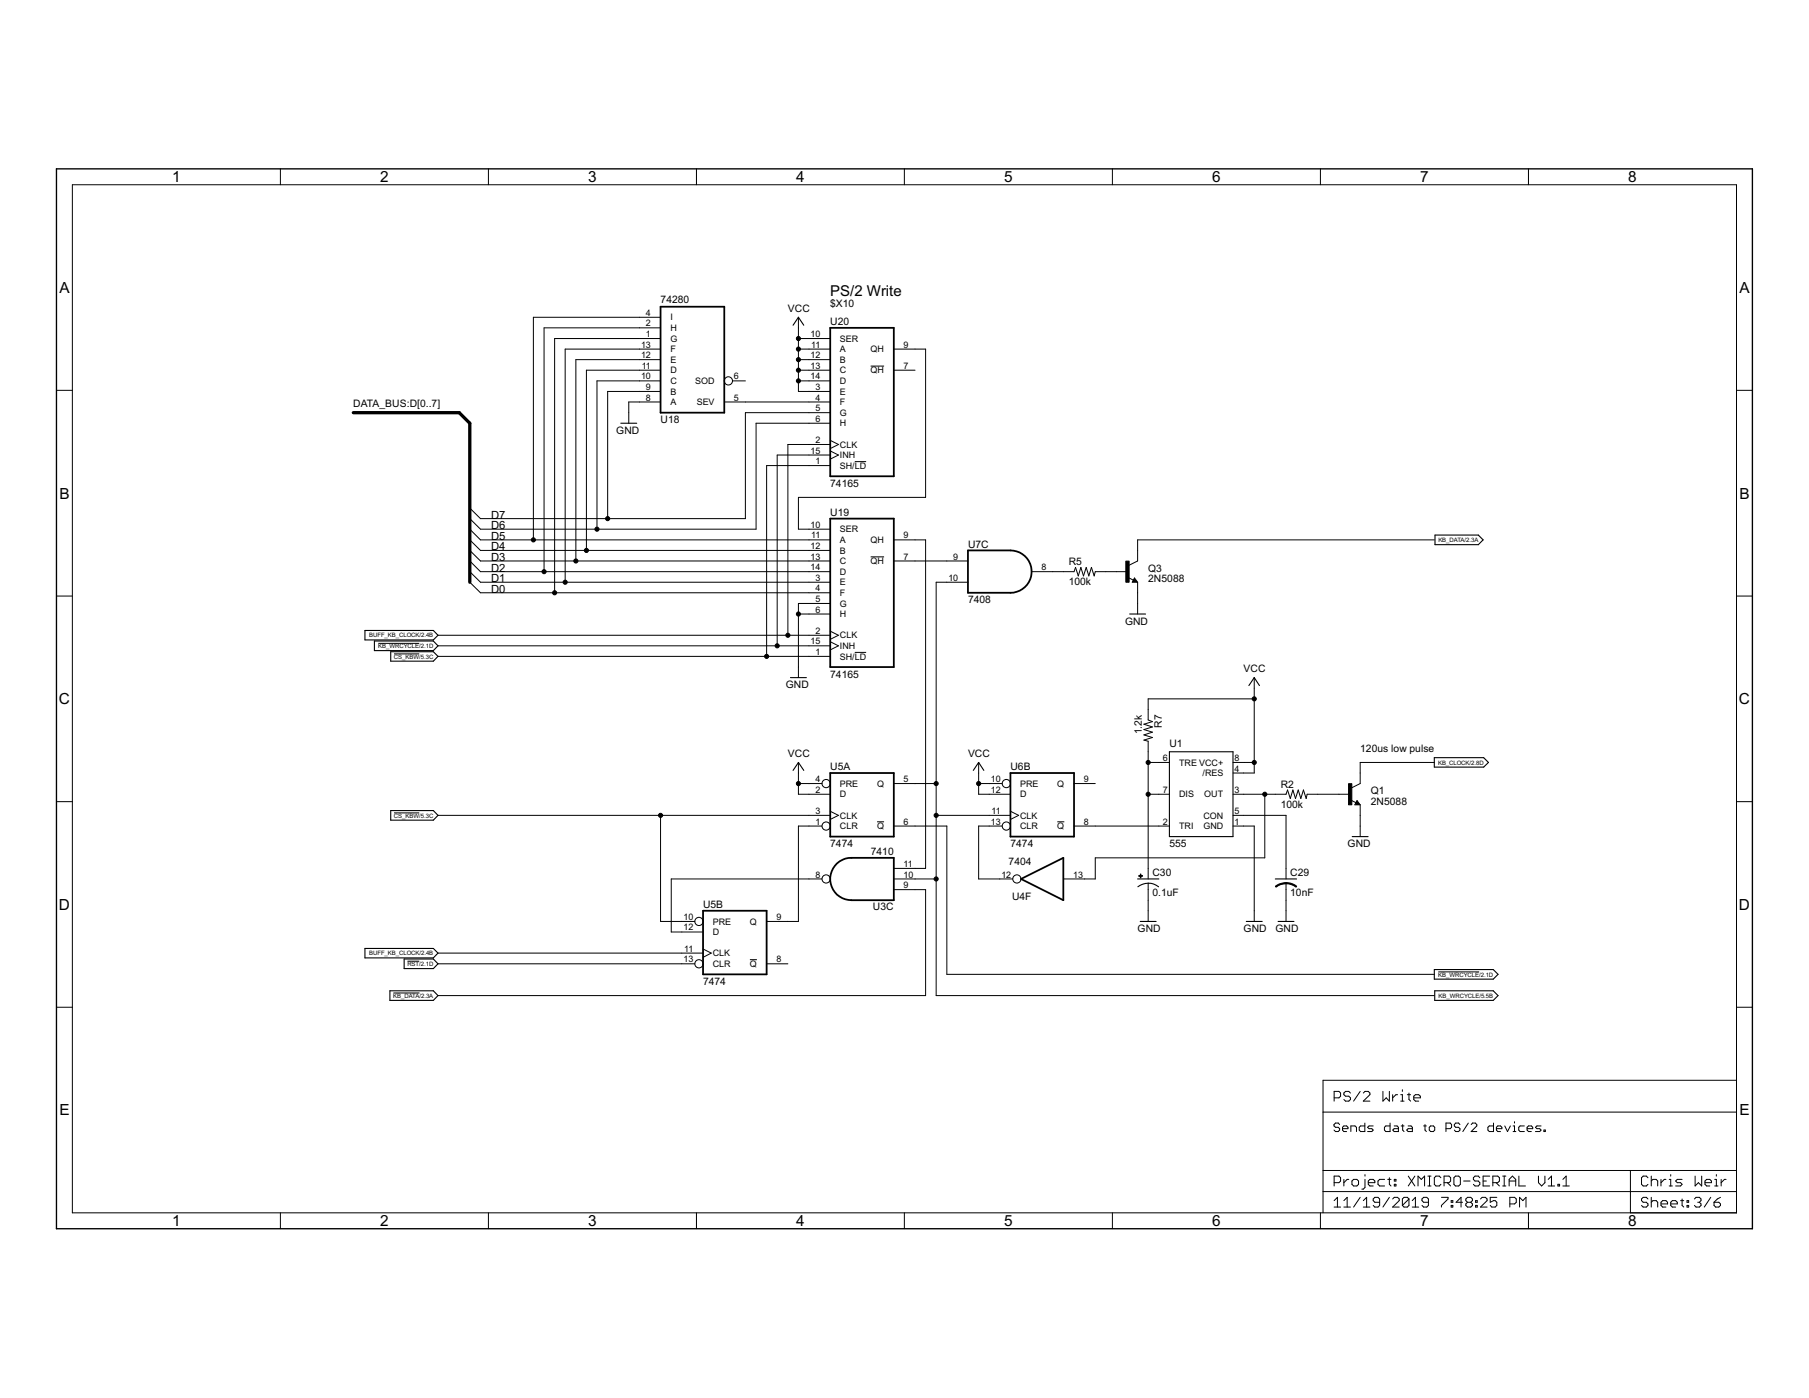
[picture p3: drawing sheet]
<svg xmlns="http://www.w3.org/2000/svg" width="279mm" height="216mm" viewBox="0 0 279 216" stroke-linecap="round" stroke-linejoin="round" font-family="sans-serif">
<g fill="none" stroke="#000" stroke-width=".15">
<path d="M11.2 28.5h257v158.8h-257zM43.3 26.1v2.4M75.4 26.1v2.4M107.6 26.1v2.4M139.7 26.1v2.4M171.8 26.1v2.4M203.9 26.1v2.4M236.1 26.1v2.4M102 52.3h-16.3v39.2M102 50.6h-18v37.7M102 49h-19.6v34.4M102 58.8h-9.8v22.9"/>
<path d="M102 57.2h-11.4v27.8M102 55.5h-13.1v31.1M102 53.9h-14.7v36M113.1 58.8h2M123.3 52.3h4.9M123.3 58.8h4.9M123.3 49v11.5h4.9M123.3 57.2h4.9M123.3 55.5h4.9M123.3 53.9h4.9M134.5 56.5h2M138 57.2h3.3"/>
<path d="M138 53.9h5v22.9h-19.7v4.9h4.9M8.7 60.3h2.5M102 62.1h-4.9v3.3M102 60.5h-8.1v19.6M111.9 62.1h16.3M128.2 71.9h-9.8v29.5M128.2 68l1.3 .6-1.3 .7M128.2 68.6h-6.5v29.5M128.2 63.7h-13.1v16.4h-40.9l-1.6-1.6M128.2 65.4h-11.4v16.3h-42.6l-1.6-1.6M128.2 69.6l1.3 .7-1.3 .6M128.2 70.3h-8.2v29.4"/>
<path d="M132 71.3h1.8M268.2 60.3h2.5M8.7 92.1h2.5M58.4 99.4h6.3M67.6 98.1h60.6M67.6 99.7h60.6M72.6 88.3l1.6 1.6h54M72.6 86.6l1.6 1.7h54M72.6 89.9l1.6 1.6h54M72.6 85l1.6 1.6h54M72.6 81.7l1.6 1.7h54M72.6 83.4l1.6 1.6h54"/>
<path d="M123.3 94.8h4.9M128.2 93.2h-4.9v11.4M128.2 97.5l1.3 .6-1.3 .6M128.2 99.1l1.3 .6-1.3 .7M134.5 86h2M138 86.6h11.5M138 83.4h5v50.7h-5M149.5 89.9h-4.9v63.9h76.9M159.3 88.3h6.6l.2-.7 .4 1.3 .4-1.3 .4 1.3 .5-1.3 .4 1.3 .4-1.3 .4 1.3 .2-.6h4.9M174.3 89.2l.7 .4M175.2 89.3l.5 .6h-.8zM175.7 89.9v4.9"/>
<path d="M221.5 83.4h-45.8v3.2l-1.3 .7M268.2 92.1h2.5M60.9 101h3.8M67.6 101.4h60.6M123.3 117.8v4.9h4.9M132 100.8h1.8M151.2 117.8v4.9h4.9M177.3 117.8h3.3M190.4 117.8h3.3M193.7 107.9h-16.4v3.3l.7 .2-1.3 .4 1.3 .5-1.3 .4 1.3 .4-1.3 .4 1.3 .4-1.3 .4 .6 .2v21.2M193.7 104.6v14.8h-3.3M221.5 117.8h-11.4v3.2l-1.3 .7"/>
<path d="M8.7 123.8h2.5M60.9 125.5h3.8M67.6 125.9h60.6M102 125.9v16.4h5.3M123.3 121h3.7M127 127.6h-3.7v14.7h-4.9M127 135.7h-23.3v8.2h4.9M128.2 125.3l1.3 .6-1.3 .7M135.5 126.9h1M138 127.6h8.2v22.9h75.3M138 121h6.6M138 135.7h6.6"/>
<path d="M138 137.4h5v16.4h-75.4M144.6 125.9h11.5M151.2 121h3.6M154.8 127.6h-3.6v8.1h5.2M156.1 125.3l1.2 .6-1.2 .7M163.3 126.9h1.1M165.9 127.6h14.7M165.9 121h3.3M177.3 122.7h3.3M177.3 136.4v5.9M190.4 122.7h8.2l.3-.7 .4 1.3 .4-1.3 .4 1.3 .4-1.3 .4 1.3 .4-1.3 .4 1.3 .2-.6h6.5M190.4 127.6h3.3v14.7"/>
<path d="M190.4 125.9h8.2v9.8M195.3 122.7v9.8h-26.1v3.2h-5M198.6 136.4v5.9M208.6 123.6l.8 .4M209.6 123.6l.5 .7h-.8zM210.1 124.3v4.9M268.2 123.8h2.5M8.7 155.6h2.5M60.7 153.4h4.1M62.9 148.4h1.8M67.6 148.8h39.7M67.6 147.2h41"/>
<path d="M108.6 146.6l1.3 .6-1.3 .6M115.8 148.2h1.1M118.4 148.8h3.3M222.1 150.1h6.4M268.2 155.6h2.5M204.3 171.7h63.9M206.1 169.5h.7l.3-.2v-.5l-.3-.2h-.7v1.5M206.9 173.7l-.2-.3h-.4l-.3 .3v.2l.3 .2h.4l.2 .2v.2l-.2 .3h-.4l-.3-.3M207.3 174.3h.9v-.2l-.2-.2h-.4l-.3 .2v.4l.3 .3h.4M208.6 168.8l-.3-.2h-.5l-.2 .2v.3l.2 .2h.5l.3 .2v.3l-.3 .3h-.5l-.2-.3M208.6 174.8v-.9h.7l.2 .2v.7M210.1 168.6l-1 1.5"/>
<path d="M210.6 168.8l.2-.2h.5l.3 .2v.3l-1 1h1M210.8 173.4v1.4h-.7l-.2-.3v-.4l.2-.2h.7M212.1 173.9h-.6l-.3 .2 .3 .2h.4l.2 .2-.2 .3h-.7M213.6 168.6v1.5l.5-.6 .5 .6v-1.5M214.7 173.4v1.4h-.7l-.2-.3v-.4l.2-.2h.7M215.1 169.1v1M215.3 173.9h.5l.2 .2v.7h-.7l-.2-.3 .2-.2h.7M215.9 169.1h-.3l-.5 .4M216.3 170.1h.6M216.3 169.1h.3v1M216.4 173.9h.5M216.6 168.3v.3"/>
<path d="M216.6 173.7v.8l.3 .3M217.4 169.1h.5M217.5 173.9h.4l.2 .2v.7h-.6l-.2-.3 .2-.2h.6M217.6 168.8v1l.3 .3M218.4 169.5h1v-.2l-.3-.2h-.5l-.2 .2v.5l.2 .3h.5M219.9 173.9h.4M220.1 173.7v.8l.2 .3M220.7 174.1l.3-.2h.4l.2 .2v.4l-.2 .3h-.4l-.3-.3zM223.3 174.3h.7l.2-.2v-.4l-.2-.3h-.7v1.4M225.5 173.7l-.2-.3h-.5l-.2 .3v.2l.2 .2h.5l.2 .2v.2l-.2 .3h-.5l-.2-.3M226.8 173.4l-.9 1.4M227.2 173.7l.2-.3h.5l.2 .3v.2l-.9 .9h.9"/>
<path d="M230.7 173.4v1.4h-.7l-.2-.3v-.4l.2-.2h.7M231.1 174.3h.9v-.2l-.2-.2h-.5l-.2 .2v.4l.2 .3h.5M232.4 173.9l.4 .9 .5-.9M233.7 174.8h.4M233.7 173.9h.2v.9M233.9 173.2v.2M235.4 173.9h-.6l-.2 .2v.4l.2 .3h.6M235.9 174.3h.8v-.2l-.2-.2h-.4l-.2 .2v.4l.2 .3h.4M238 173.9h-.6l-.2 .2 .2 .2h.4l.2 .2-.2 .3h-.6M238.5 174.5h.2v.3h-.2zM268.2 166.8h-63.9v20.5M43.3 187.3v2.5"/>
<path d="M75.4 187.3v2.5M107.6 187.3v2.5M139.7 187.3v2.5M171.8 187.3v2.5M203.9 187.3v2.5M204.3 180.8h63.9M204.3 184h63.9M206.1 182.6h.7l.3-.2v-.5l-.3-.3h-.7v1.6M206.1 186.4h1M206.1 185.4l.5-.5v1.5M207.6 182.1v1.1M207.6 186.4h1"/>
<path d="M207.6 185.4l.5-.5v1.5M208.3 182.1h-.2l-.5 .5M209.1 182.1h.5l.2 .3v.5l-.2 .3h-.5l-.3-.3v-.5zM210.1 184.9l-1 1.5M210.6 186.4h1M210.6 185.4l.5-.5v1.5M210.8 182.1v1.3l-.2 .2h-.3M210.8 181.4v.2M211.3 182.6h1v-.2l-.2-.3h-.5l-.3 .3v.5l.3 .3h.5M213.1 185.7h-.8l-.2-.3v-.2l.2-.3h.5l.3 .3v1l-.3 .2h-.5l-.2-.2M213.8 182.1h-.7l-.3 .3v.5l.3 .3h.7M214.3 182.1h.5"/>
<path d="M214.6 181.9v1l.2 .3M214.6 184.9l-1 1.5M215.1 185.2l.2-.3h.6l.2 .3v.2l-1 1h1M215.3 182.1h.3v.3h-.3zM215.3 182.9h.3v.3h-.3zM217.5 181.6l1 1.6M217.6 185.2l-.2-.3h-.5l-.3 .3v1M217.6 185.2v1l-.2 .2h-.5l-.3-.2M217.6 185.2l-1 1M218.1 186.4h1M218.1 185.4l.5-.5v1.5M218.5 181.6l-1 1.6"/>
<path d="M219 183.2v-1.6l.5 .5 .5-.5v1.6M220.5 181.6h.5M220.5 183.2h.5M220.6 185.7h-.7l-.3-.3v-.2l.3-.3h.5l.2 .3v1l-.2 .2h-.5l-.3-.2M220.8 181.6v1.6M222.5 181.9l-.2-.3h-.5l-.3 .3v1l.3 .3h.5l.2-.3M222.6 184.9h1v.3l-1 1v.2M223 182.6h.8l.2-.2v-.5l-.2-.3h-.8v1.6M223.5 182.6l.5 .6M224.1 185.4h.3v.3h-.3zM224.1 186.2h.3v.2h-.3zM224.8 181.6h.5l.3 .3v1l-.3 .3h-.5l-.2-.3v-1z"/>
<path d="M225.9 185.7h-1l.8-.8v1.5M226.1 182.4h1M226.7 185.7l-.3-.3v-.2l.3-.3h.5l.2 .3v.2l-.2 .3M226.7 185.7h.5M226.7 185.7l-.3 .2v.3l.3 .2h.5l.2-.2v-.3l-.2-.2M227.9 185.4h.3v.3h-.3zM227.9 186.2h.3v.2h-.3zM228.6 181.9l-.3-.3h-.5l-.2 .3v.2l.2 .3h.5l.3 .2v.3l-.3 .3h-.5l-.2-.3M228.7 185.2l.2-.3h.5l.3 .3v.2l-1 1h1M229.1 182.4h.5M230.1 181.6h-1v1.6h1M230.6 182.6h.7l.3-.2v-.5l-.3-.3h-.7v1.6"/>
<path d="M231.1 182.6l.5 .6M231.2 184.9h-1v.8l.5-.3h.2l.3 .3v.5l-.3 .2h-.5l-.2-.2M232.1 181.6h.5M232.1 183.2h.5M232.3 181.6v1.6M233.1 182.4h1M233.1 183.2v-1.1l.5-.5 .5 .5v1.1M233.2 185.9h.7l.3-.2v-.5l-.3-.3h-.7v1.5M234.6 181.6v1.6h1M234.7 186.4v-1.5l.5 .5 .5-.5v1.5M236.1 187.3v2.5M237.6 181.6v1l.5 .6 .5-.6v-1"/>
<path d="M239.1 183.2h1M239.1 182.1l.5-.5v1.6M240.6 182.9h.3v.3h-.3zM241.4 183.2h1M241.4 182.1l.5-.5v1.6M251.8 180.8v6.5M254.5 181.9l-.2-.3h-.5l-.3 .3v1l.3 .3h.5l.2-.3M254.5 185.2l-.2-.3h-.5l-.3 .3v.2l.3 .3h.5l.2 .2v.3l-.2 .2h-.5l-.3-.2M255 182.4l.3-.3h.5l.2 .3v.8M255 181.6v1.6M255 184.9v1.5M255 185.7l.3-.3h.5l.2 .3v.7"/>
<path d="M256.5 182.1v1.1M256.5 185.9h1.1v-.2l-.3-.3h-.5l-.3 .3v.5l.3 .2h.5M257.3 182.1h-.3l-.5 .5M257.8 182.1h.2v1.1M257.8 183.2h.5M258 181.4v.2M258 185.9h1.1v-.2l-.3-.3h-.5l-.3 .3v.5l.3 .2h.5M259.6 185.4h.5M259.8 182.1h-.7l-.3 .3 .3 .2h.5l.2 .3-.2 .3h-.8M259.8 185.2v1l.3 .2M260.6 185.4h.2v.3h-.2zM260.6 186.2h.2v.2h-.2z"/>
<path d="M261.7 185.2l.3-.3h.5l.2 .3v.2l-.2 .3M261.8 181.6v1.6l.5-.6 .5 .6v-1.6M262.2 185.7h.3M262.5 185.7l.2 .2v.3l-.2 .2h-.5l-.3-.2M263.3 182.6h1v-.2l-.2-.3h-.5l-.3 .3v.5l.3 .3h.5M264.2 184.9l-1 1.5M264.7 185.7h.8l.2 .2v.3l-.2 .2h-.5l-.3-.2zM264.8 182.1h.3v1.1M264.8 183.2h.5M265.1 181.4v.2M265.7 184.9l-.5 .3-.5 .5M265.8 182.1v1.1"/>
<path d="M266.6 182.1h-.3l-.5 .5"/>
<circle cx="112.5" cy="58.8" r=".64"/>
<circle cx="127.6" cy="135.7" r=".64"/>
<circle cx="127.6" cy="121" r=".64"/>
<circle cx="127.6" cy="127.6" r=".64"/>
<circle cx="155.4" cy="121" r=".64"/>
<circle cx="155.4" cy="127.6" r=".64"/>
<circle cx="157.1" cy="135.7" r=".64"/>
<circle cx="107.9" cy="148.8" r=".64"/>
<circle cx="107.9" cy="142.3" r=".64"/>
</g>
<g fill="none" stroke="#000" stroke-width=".17">
<path d="M122.5 50.2l.8-1.2 .8 1.2M95.9 65.4h2.4M56.4 97.4h10.5l.7 .7-.7 .7h-10.5zM57.8 99h9.1l.7 .7-.7 .8h-9.1zM174.5 94.8h2.4M175.2 89.6l.1 .1h-.3l.2-.3 .3 .4h-.5M221.6 82.6h6.7l.8 .8-.8 .7h-6.7zM60.3 100.6h6.6l.7 .8-.7 .7h-6.6zM122.1 104.6h2.4M122.5 119l.8-1.2 .8 1.2M150.3 119l.9-1.2 .8 1.2M180.6 116.1h9.8v13.1h-9.8z"/>
<path d="M192.9 105.9l.8-1.3 .8 1.3M221.5 117h7.7l.7 .8-.7 .7h-7.7zM60.3 125.2h6.6l.7 .7-.7 .8h-6.6zM175.7 135.7h3.3M175.7 136.9a2.6 2.6 0 0 1 3.2 0M197 135.7h3.3M208.9 129.2h2.4M209.6 124l.1 .1h-.3l.2-.3 .3 .4h-.5M56.4 146.5h10.5l.7 .7-.7 .7h-10.5zM60.2 153h6.7l.7 .8-.7 .7h-6.7zM62.4 148.1h4.5l.7 .7-.7 .8h-4.5zM176.1 142.3h2.5"/>
<path d="M192.5 142.3h2.4M197.4 142.3h2.5M221.5 149.7h9.1l.8 .8-.8 .7h-9.1zM221.6 153h9l.8 .8-.8 .7h-9z"/>
</g>
<path d="M8.7 26.1h262v163.7h-262z" fill="none" stroke="#000" stroke-width=".21"/>
<path d="M102 47.4h9.9v16.3h-9.9zM128.2 50.6h9.8v23h-9.8zM128.2 80.1h9.8v22.9h-9.8zM149.5 85h6.6a3.3 3.3 0 0 1 3.2 3.3 3.3 3.3 0 0 1-3.2 3.2h-6.6zM128.2 119.4h9.8v9.8h-9.8zM156.1 119.4h9.8v9.8h-9.8zM129.3 133.3a3.3 3.3 0 0 1 2.2-.8h6.5v6.5h-6.5a3.3 3.3 0 0 1-3-2.1 3.3 3.3 0 0 1 .8-3.6zM157.7 135.7l6.5-3.2v6.5zM108.6 140.7h9.8v9.8h-9.8z" fill="none" stroke="#000" stroke-width=".28"/>
<path d="M173.9 86.7h.5v3.2h-.5zM175.9 135.2h.6v.1h-.6zM176.1 135h.1v.6h-.1zM208.3 121h.5v3.3h-.5z" fill="#000" stroke="#000" stroke-width=".15"/>
<g fill="#000" stroke="#000" stroke-width=".15">
<path d="M197 136.9l1-.5 .6-.1v.2a2.34 2.34 0 0 0-1.5 .5z" fill-rule="evenodd"/>
<path d="M198.6 136.3a2.38 2.38 0 0 1 1.7 .6l-.1 .1a2.44 2.44 0 0 0-1.6-.5z" fill-rule="evenodd"/>
<circle cx="123.3" cy="58.8" r=".32"/>
<circle cx="123.3" cy="53.9" r=".32"/>
<circle cx="123.3" cy="52.3" r=".32"/>
<circle cx="123.3" cy="57.2" r=".32"/>
<circle cx="123.3" cy="55.5" r=".32"/>
<circle cx="82.4" cy="83.4" r=".32"/>
<circle cx="84" cy="88.3" r=".32"/>
<circle cx="85.7" cy="91.5" r=".32"/>
<circle cx="87.3" cy="89.9" r=".32"/>
<circle cx="88.9" cy="86.6" r=".32"/>
<circle cx="90.6" cy="85" r=".32"/>
<circle cx="92.2" cy="81.7" r=".32"/>
<circle cx="93.9" cy="80.1" r=".32"/>
<circle cx="120" cy="99.7" r=".32"/>
<circle cx="121.7" cy="98.1" r=".32"/>
<circle cx="123.3" cy="94.8" r=".32"/>
<circle cx="118.4" cy="101.4" r=".32"/>
<circle cx="177.3" cy="117.8" r=".32"/>
<circle cx="193.7" cy="117.8" r=".32"/>
<circle cx="193.7" cy="107.9" r=".32"/>
<circle cx="102" cy="125.9" r=".32"/>
<circle cx="123.3" cy="121" r=".32"/>
<circle cx="144.6" cy="121" r=".32"/>
<circle cx="144.6" cy="125.9" r=".32"/>
<circle cx="144.6" cy="135.7" r=".32"/>
<circle cx="151.2" cy="121" r=".32"/>
<circle cx="177.3" cy="122.7" r=".32"/>
<circle cx="195.3" cy="122.7" r=".32"/>
</g>
<path d="M54.6 63.7h16.3l1.7 1.7v24.5" fill="none" stroke="#000" stroke-width=".51"/>
<g font-size="2.6">
<text x="26.6" y="28.1">1</text>
<text x="58.7" y="28.1">2</text>
<text x="90.8" y="28.1">3</text>
<text x="123" y="28.1">4</text>
<text x="155.1" y="28.1">5</text>
<text x="187.2" y="28.1">6</text>
<text x="219.3" y="28.1">7</text>
<text x="251.5" y="28.1">8</text>
<text x="9.2" y="45.2">A</text>
<text x="128.2" y="45.7">PS/2 Write</text>
<text x="268.6" y="45.2">A</text>
<text x="9.2" y="77">B</text>
<text x="268.6" y="77">B</text>
<text x="9.1" y="108.7">C</text>
<text x="268.6" y="108.7">C</text>
<text x="9.1" y="140.5">D</text>
<text x="268.6" y="140.5">D</text>
<text x="9.2" y="172.3">E</text>
<text x="268.6" y="172.3">E</text>
<text x="26.6" y="189.4">1</text>
<text x="58.7" y="189.4">2</text>
<text x="90.8" y="189.4">3</text>
<text x="123" y="189.4">4</text>
<text x="155.1" y="189.4">5</text>
<text x="187.2" y="189.4">6</text>
<text x="219.3" y="189.4">7</text>
<text x="251.5" y="189.4">8</text>
</g>
<g font-size="1.9">
<text x="75.8" y="80.1">D7</text>
<text x="75.8" y="81.7">D6</text>
<text x="75.8" y="83.4">D5</text>
<text x="75.8" y="85">D4</text>
<text x="75.8" y="86.6">D3</text>
<text x="75.8" y="88.3">D2</text>
<text x="75.8" y="89.9">D1</text>
<text x="75.8" y="91.6">D0</text>
</g>
<g font-size="1.8">
<text x="102" y="46.9">74280</text>
<text x="128.2" y="47.4">$X10</text>
<text x="121.7" y="48.2">VCC</text>
<text x="128.2" y="50.2">U20</text>
<text x="54.6" y="62.9">DATA_BUS:D[0..7]</text>
<text x="102" y="65.3">U18</text>
<text x="95.2" y="67">GND</text>
<text x="128.2" y="75.2">74165</text>
<text x="128.2" y="79.7">U19</text>
<text x="149.5" y="84.6">U7C</text>
<text x="165.1" y="87.3">R5</text>
<text x="177.3" y="89.9">2N5088</text>
<text x="177.3" y="88.3">Q3</text>
<text x="149.5" y="93.2">7408</text>
<text x="165.1" y="90.4">100k</text>
<text x="173.8" y="96.5">GND</text>
<text x="121.4" y="106.3">GND</text>
<text x="128.2" y="104.6">74165</text>
<text x="192.1" y="103.8">VCC</text>
<text x="176.4" y="113.4" transform="rotate(-90 176.4 113.4)">1.2k</text>
<text x="179.4" y="112.4" transform="rotate(-90 179.4 112.4)">R7</text>
<text x="121.7" y="116.9">VCC</text>
<text x="128.2" y="119">U5A</text>
<text x="149.5" y="116.9">VCC</text>
<text x="156.1" y="119">U6B</text>
<text x="180.6" y="115.3">U1</text>
<text x="210.1" y="116.1">120us low pulse</text>
<text x="197.8" y="124.8">100k</text>
<text x="197.8" y="121.7">R2</text>
<text x="211.7" y="124.3">2N5088</text>
<text x="211.7" y="122.7">Q1</text>
<text x="128.2" y="130.8">7474</text>
<text x="134.5" y="132">7410</text>
<text x="156.1" y="130.8">7474</text>
<text x="180.6" y="130.8">555</text>
<text x="208.1" y="130.8">GND</text>
<text x="155.8" y="133.6">7404</text>
<text x="178" y="135.3">C30</text>
<text x="199.3" y="135.3">C29</text>
<text x="108.6" y="140.2">U5B</text>
<text x="134.8" y="140.6">U3C</text>
<text x="156.3" y="138.9">U4F</text>
<text x="175.7" y="143.9">GND</text>
<text x="178" y="138.4">0.1uF</text>
<text x="192.1" y="143.9">GND</text>
<text x="197" y="143.9">GND</text>
<text x="199.3" y="138.4">10nF</text>
<text x="108.6" y="152.1">7474</text>
</g>
<g font-size="1.5">
<text x="99" y="53.7">13</text>
<text x="99.8" y="52">1</text>
<text x="99.8" y="50.4">2</text>
<text x="99.8" y="48.8">4</text>
<text x="103.5" y="52.8">G</text>
<text x="103.5" y="51.1">H</text>
<text x="103.5" y="49.5">I</text>
<text x="125.2" y="52">10</text>
<text x="125.3" y="53.7">11</text>
<text x="129.7" y="52.8">SER</text>
<text x="139.6" y="53.7">9</text>
<text x="99" y="58.6">10</text>
<text x="99" y="55.3">12</text>
<text x="99.1" y="57">11</text>
<text x="103.5" y="59.3">C</text>
<text x="103.5" y="57.7">D</text>
<text x="103.5" y="56">E</text>
<text x="103.5" y="54.4">F</text>
<text x="107.4" y="59.3">SOD</text>
<text x="113.4" y="58.6">6</text>
<text x="125.2" y="55.3">12</text>
<text x="125.2" y="57">13</text>
<text x="125.2" y="58.6">14</text>
<text x="129.7" y="54.4">A</text>
<text x="129.7" y="56">B</text>
<text x="129.7" y="57.7">C</text>
<text x="129.7" y="59.3">D</text>
<text x="134.5" y="57.7">QH</text>
<text x="134.5" y="54.4">QH</text>
<text x="139.6" y="57">7</text>
<text x="99.8" y="61.9">8</text>
<text x="99.8" y="60.2">9</text>
<text x="103.5" y="62.6">A</text>
<text x="103.5" y="60.9">B</text>
<text x="107.6" y="62.6">SEV</text>
<text x="113.4" y="61.9">5</text>
<text x="126" y="60.2">3</text>
<text x="126" y="61.9">4</text>
<text x="126" y="63.5">5</text>
<text x="126" y="65.1">6</text>
<text x="129.7" y="60.9">E</text>
<text x="129.7" y="62.6">F</text>
<text x="129.7" y="64.2">G</text>
<text x="129.7" y="65.9">H</text>
<text x="125.2" y="70">15</text>
<text x="126" y="71.7">1</text>
<text x="126" y="68.4">2</text>
<text x="129.7" y="69.1">CLK</text>
<text x="129.7" y="70.8">INH</text>
<text x="129.7" y="72.4">SH/LD</text>
<text x="125.2" y="81.5">10</text>
<text x="125.3" y="83.1">11</text>
<text x="129.7" y="82.2">SER</text>
<text x="129.7" y="83.9">A</text>
<text x="134.5" y="83.9">QH</text>
<text x="139.6" y="83.1">9</text>
<text x="125.2" y="84.8">12</text>
<text x="125.2" y="86.4">13</text>
<text x="125.2" y="88.1">14</text>
<text x="126" y="89.7">3</text>
<text x="129.7" y="85.5">B</text>
<text x="129.7" y="87.1">C</text>
<text x="129.7" y="88.8">D</text>
<text x="134.5" y="87.1">QH</text>
<text x="139.6" y="86.4">7</text>
<text x="146.5" y="89.7">10</text>
<text x="147.2" y="86.4">9</text>
<text x="160.8" y="88.1">8</text>
<text x="126" y="91.3">4</text>
<text x="126" y="93">5</text>
<text x="126" y="94.6">6</text>
<text x="129.7" y="90.4">E</text>
<text x="129.7" y="92">F</text>
<text x="129.7" y="93.7">G</text>
<text x="129.7" y="95.3">H</text>
<text x="125.2" y="99.5">15</text>
<text x="126" y="101.1">1</text>
<text x="126" y="97.9">2</text>
<text x="129.7" y="101.9">SH/LD</text>
<text x="129.7" y="98.6">CLK</text>
<text x="129.7" y="100.2">INH</text>
<text x="179.6" y="117.5">6</text>
<text x="182.1" y="118.2">TRE VCC+</text>
<text x="185.7" y="119.9">/RES</text>
<text x="190.7" y="117.5">8</text>
<text x="190.7" y="119.1">4</text>
<text x="126" y="122.4">2</text>
<text x="126" y="125.7">3</text>
<text x="126" y="120.8">4</text>
<text x="129.7" y="123.1">D</text>
<text x="129.7" y="121.5">PRE</text>
<text x="135.5" y="121.5">Q</text>
<text x="139.6" y="120.8">5</text>
<text x="153" y="122.4">12</text>
<text x="153" y="120.8">10</text>
<text x="153.1" y="125.7">11</text>
<text x="157.6" y="123.1">D</text>
<text x="157.6" y="121.5">PRE</text>
<text x="163.3" y="121.5">Q</text>
<text x="167.4" y="120.8">9</text>
<text x="179.6" y="122.4">7</text>
<text x="182.1" y="123.1">DIS</text>
<text x="186" y="123.1">OUT</text>
<text x="190.7" y="122.4">3</text>
<text x="190.7" y="125.7">5</text>
<text x="126" y="127.3">1</text>
<text x="129.7" y="128.1">CLR</text>
<text x="129.7" y="126.4">CLK</text>
<text x="135.5" y="128">Q</text>
<text x="139.6" y="127.3">6</text>
<text x="153" y="127.3">13</text>
<text x="157.6" y="128.1">CLR</text>
<text x="157.6" y="126.4">CLK</text>
<text x="163.3" y="128">Q</text>
<text x="167.4" y="127.3">8</text>
<text x="179.6" y="127.3">2</text>
<text x="182.1" y="128.1">TRI</text>
<text x="185.9" y="128">GND</text>
<text x="185.9" y="126.4">CON</text>
<text x="190.7" y="127.3">1</text>
<text x="126" y="135.5">8</text>
<text x="139.6" y="137.2">9</text>
<text x="139.6" y="135.5">10</text>
<text x="139.6" y="133.9">11</text>
<text x="154.7" y="135.5">12</text>
<text x="165.7" y="135.5">13</text>
<text x="105.6" y="143.7">12</text>
<text x="105.6" y="142.1">10</text>
<text x="110.1" y="142.8">PRE</text>
<text x="115.8" y="142.8">Q</text>
<text x="119.9" y="142.1">9</text>
<text x="105.6" y="148.6">13</text>
<text x="105.7" y="147">11</text>
<text x="110.1" y="149.3">CLR</text>
<text x="110.1" y="144.4">D</text>
<text x="110.1" y="147.7">CLK</text>
<text x="115.8" y="149.3">Q</text>
<text x="119.9" y="148.6">8</text>
</g>
<g font-size="1">
<text x="222.2" y="83.7">KB_DATA/2.3A</text>
<text x="57" y="98.4">BUFF_KB_CLOCK/2.4B</text>
<text x="58.4" y="100.1">KB_WRCYCLE/2.1D</text>
<text x="60.8" y="101.7">CS_KBW/5.3C</text>
<text x="222.1" y="118.1">KB_CLOCK/2.8D</text>
<text x="60.8" y="126.3">CS_KBW/5.3C</text>
<text x="57" y="147.5">BUFF_KB_CLOCK/2.4B</text>
<text x="62.9" y="149.2">RST/2.1D</text>
<text x="60.7" y="154.1">KB_DATA/2.3A</text>
<text x="222.1" y="150.8">KB_WRCYCLE/2.1D</text>
<text x="222.2" y="154.1">KB_WRCYCLE/5.5B</text>
</g>
</svg>
